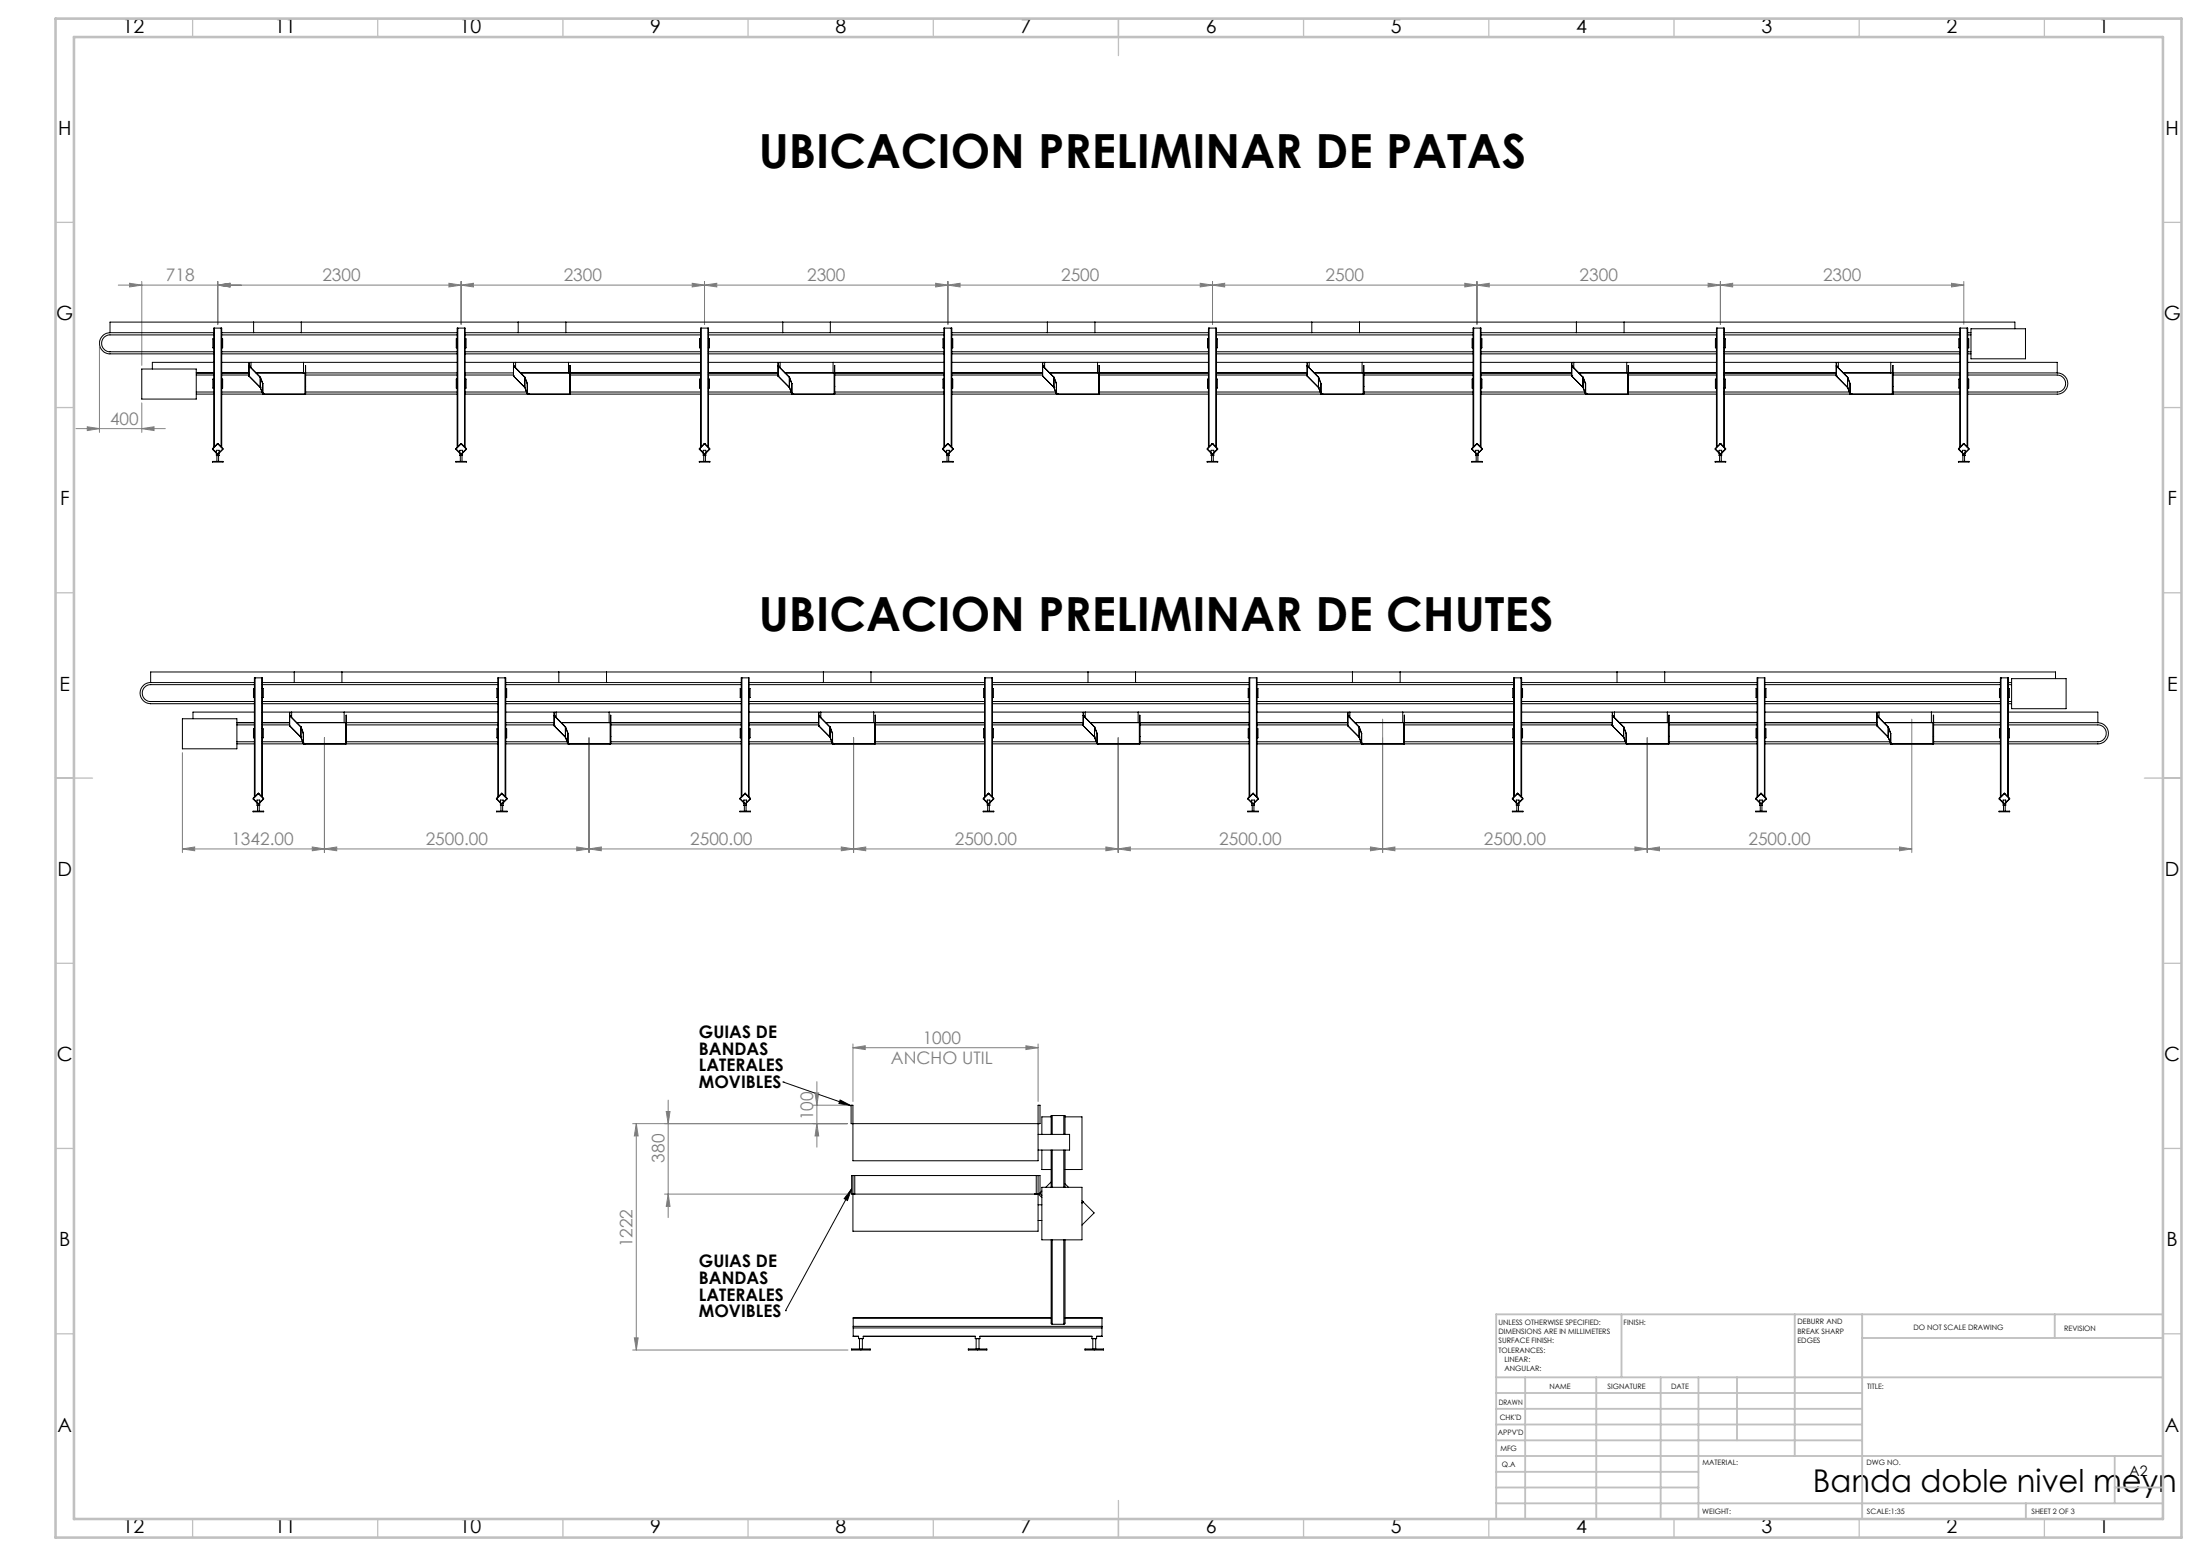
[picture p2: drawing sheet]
<svg xmlns="http://www.w3.org/2000/svg" width="594mm" height="420mm" viewBox="0 0 594 420" stroke-linecap="round" stroke-linejoin="round" font-family="sans-serif">
<path d="M211.4 292h.1M211.4 292l18.4 6.5M226.8 296.9l3 1.6-3.3-.6zM229.9 320.9l-17.8 32.9M229.9 320.9l-1.1 3.1-.9-.4zM212.1 353.8h.1" fill="none" stroke="#000" stroke-width=".27"/>
<g fill="none" stroke="#808080" stroke-width=".27">
<path d="M31.9 77h498.3M35 76.5l3.3 .5-3.3 .5zM38.3 76v22.6M58.8 77l3.3-.5v1zM58.8 76v11.5M121.2 76.5l3.3 .5-3.3 .5zM124.5 77l3.3-.5v1zM124.5 76v11.5M186.9 76.5l3.3 .5-3.3 .5zM190.2 77l3.3-.5v1zM190.2 76v11.5M252.6 76.5l3.3 .5-3.3 .5z"/>
<path d="M255.9 77l3.3-.5v1zM255.9 76v11.5M324.1 76.5l3.3 .5-3.3 .5zM327.4 77l3.3-.5v1zM327.4 76v11.5M395.5 76.5l3.3 .5-3.3 .5zM398.8 77l3.3-.5v1zM398.8 76v11.5M461.2 76.5l3.3 .5-3.3 .5zM464.5 77l3.3-.5v1zM464.5 76v11.5M526.9 76.5l3.3 .5-3.3 .5z"/>
<path d="M530.2 76v11.5M26.8 93.7v23M20.5 115.7h24.1M23.6 115.2l3.2 .5-3.2 .5zM38.3 115.7l3.3-.5v1zM38.3 108.7v8M87.6 199.1v31M159 199.1v31M230.5 199.1v31M301.9 199.1v31M373.3 194.1v36M444.7 199.1v31"/>
<path d="M516.2 194.1v36M49.2 203.1v27M49.2 229.1l3.4-.5v1zM49.2 229.1h467M84.3 228.6l3.3 .5-3.3 .5zM87.6 229.1l3.3-.5v1zM155.7 228.6l3.3 .5-3.3 .5zM159 229.1l3.3-.5v1zM227.2 228.6l3.3 .5-3.3 .5zM230.5 229.1l3.3-.5v1zM298.6 228.6l3.3 .5-3.3 .5zM301.9 229.1l3.3-.5v1z"/>
<path d="M370 228.6l3.3 .5-3.3 .5zM373.3 229.1l3.3-.5v1zM441.4 228.6l3.3 .5-3.3 .5zM444.7 229.1l3.4-.5v1zM512.9 228.6l3.3 .5-3.3 .5zM180.4 297v31.7M219.6 298.3h9.2M220.1 295h1l-.5 3.3zM220.6 292v17.7M230.3 282.8l3.3-.5v1zM230.3 281.8v15.5M230.3 282.8h50"/>
<path d="M277 282.3l3.3 .5-3.3 .5zM280.3 281.8v15.5M171.8 303.3v61.1M171.8 303.3l.5 3.3h-1zM179.9 300h1l-.5 3.3zM220.6 303.3l.5 3.3h-1zM228.8 303.3h-58M179.4 322.3h49.9M180.4 322.3l.5 3.3h-1zM170.8 364.4h58.2M171.3 361.1h1l-.5 3.3z"/>
</g>
<g fill="none" stroke="#c0c0c0" stroke-width=".35">
<path d="M52 5v5M102 5v5M152 5v5M202 5v5M252 5v5M302 5v10M352 5v5M402 5v5M452 5v5M502 5v5M552 5v5M15 60h5"/>
<path d="M584 60h5M15 110h5M584 110h5M15 160h5M584 160h5M15 210h10M579 210h10M15 260h5M584 260h5M15 310h5M584 310h5M15 360h5"/>
<path d="M584 360h5M52 410v5M102 410v5M152 410v5M202 410v5M252 410v5M302 405v10M352 410v5M402 410v5M452 410v5M502 410v5M552 410v5"/>
</g>
<g fill="none" stroke="#c0c0c0" stroke-width=".5">
<path d="M437.8 354.8v17M484.6 354.8v38.2M502.8 354.8v55.2M554.8 354.8v6.4M584 354.8h-180v55.2M404 371.8h180M404 376h98.8M411.8 371.8v38.2M431 371.8v38.2M448.4 371.8v38.2M458.6 371.8v38.2M469 371.8v17"/>
<path d="M502.8 361.2h81.2M404 388.8h98.8M404 384.5h98.8M404 380.3h98.8M404 397.3h54.6M404 393h180M571 393v12.8M404 405.8h180M404 401.5h54.6M547 405.8v4.2M571 401.5h13"/>
</g>
<path d="M15 5h574v410h-574zM20 10h564v400h-564z" fill="none" stroke="#c0c0c0" stroke-width=".7"/>
<path d="M226.8 296.9l3 1.6-3.3-.6zM229.9 320.9l-1.1 3.1-.9-.4z" fill="#000"/>
<g fill="#808080">
<path d="M441.4 228.6l3.3 .5-3.3 .5zM373.3 229.1l3.3-.5v1zM512.9 228.6l3.3 .5-3.3 .5zM444.7 229.1l3.4-.5v1z"/>
<path d="M35 76.5l3.3 .5-3.3 .5zM58.8 77l3.3-.5v1zM23.6 115.2l3.2 .5-3.2 .5zM38.3 115.7l3.3-.5v1zM58.8 77l3.3-.5v1zM121.2 76.5l3.3 .5-3.3 .5zM124.5 77l3.3-.5v1zM186.9 76.5l3.3 .5-3.3 .5zM190.2 77l3.3-.5v1zM252.6 76.5l3.3 .5-3.3 .5zM255.9 77l3.3-.5v1zM324.1 76.5l3.3 .5-3.3 .5zM327.4 77l3.3-.5v1zM395.5 76.5l3.3 .5-3.3 .5zM398.8 77l3.3-.5v1zM461.2 76.5l3.3 .5-3.3 .5zM464.5 77l3.3-.5v1zM526.9 76.5l3.3 .5-3.3 .5zM49.2 229.1l3.4-.5v1zM84.3 228.6l3.3 .5-3.3 .5zM87.6 229.1l3.3-.5v1zM155.7 228.6l3.3 .5-3.3 .5zM159 229.1l3.3-.5v1zM227.2 228.6l3.3 .5-3.3 .5zM230.5 229.1l3.3-.5v1zM298.6 228.6l3.3 .5-3.3 .5zM301.9 229.1l3.3-.5v1zM370 228.6l3.3 .5-3.3 .5z"/>
<path d="M230.3 282.8l3.3-.5v1zM277 282.3l3.3 .5-3.3 .5z"/>
<path d="M180.4 322.3l.5 3.3h-1zM179.9 300h1l-.5 3.3z"/>
<path d="M171.8 303.3l.5 3.3h-1zM171.3 361.1h1l-.5 3.3zM220.1 295h1l-.5 3.3zM220.6 303.3l.5 3.3h-1z"/>
</g>
<g fill="none" stroke="#000" stroke-width=".27">
<path d="M29.7 89.8a2.86 2.86 0 0 0-2.8 2.9 2.86 2.86 0 0 0 2.8 2.8h28M29.7 89.8h28M38.3 99.6h14.7v8.1h-14.7zM57.7 90.4h-28a2.28 2.28 0 0 0-2.3 2.3 2.28 2.28 0 0 0 2.3 2.3h28M57.7 97.8h-16.6v1.8M57.7 91.5h-.2v2.4h.2M57.9 88.6h-.2v32.1M57.9 88.6h1.8M57.9 88.6v32M59.7 88.6h.2v32.1M59.7 88.6v32M59.9 97.8h63.5"/>
<path d="M59.9 89.8h63.5M59.9 90.4h63.5M59.9 95h63.5M59.9 95.5h63.5M59.9 91.5h.2v2.4h-.2M67.2 98.8h.1M67.3 98.8h.1M67.3 98.8l3 3.1M67.3 98.8l-.1-1v3.7M67.3 98.8l3 3M67.8 97.8v1.5M68.5 86.9v2.9"/>
<path d="M81.4 86.9v2.9M82 97.8v2.9M82.5 98.7v7.6M82.5 98.7h.1M123.4 91.5h-.2v2.4h.2M123.6 88.6h-.2v32.1M123.6 88.6h1.8M123.6 88.6v32M125.4 88.6h.2v32.1M125.4 88.6v32M125.6 97.8h63.6M125.6 89.8h63.6"/>
<path d="M125.6 90.4h63.6M125.6 95h63.6M125.6 95.5h63.6M125.6 91.5h.2v2.4h-.2M138.6 97.8h.1M138.6 97.8v3.7M138.7 98.8h.1M139.2 97.8v1.5M139.9 86.9v2.9M152.8 86.9v2.9M153.5 97.8v2.8M189.2 91.5h-.3v2.4h.3"/>
<path d="M189.3 88.6h-.1v32.1M189.3 88.6h1.8M189.3 88.6v32M191.1 88.6h.2v32.1M191.1 88.6v32M191.3 97.8h63.5M191.3 89.8h63.5M191.3 90.4h63.5M191.3 95h63.5M191.3 95.5h63.5M191.3 91.5h.3v2.4h-.3M210.1 98.8h.1"/>
<path d="M210.1 98.8v-1v3.7M210.1 98.8l3 3.1M210.1 98.8l3.1 3M210.6 97.8v1.5M211.3 86.9v2.9M224.2 86.9v2.9M224.9 97.8v2.8M254.8 91.5h-.2v2.4h.2M255 88.6h-.2v32.1M255 88.6h1.8M255 88.6v32M256.8 88.6h.2v32.1"/>
<path d="M256.8 88.6v32M257 97.8h69.3M257 89.8h69.3M257 90.4h69.3M257 95h69.3M257 95.5h69.3M257 91.5h.2v2.4h-.2M281.5 98.8h.1M281.6 98.8h.1M281.6 98.8l3 3.1M281.6 98.8l3 3M282 97.8v1.5"/>
<path d="M282.8 86.9v2.9M295.6 86.9v2.9M296.3 97.8v2.8M326.3 91.5h-.3v2.4h.3M326.5 88.6h-.2v32.1M326.5 88.6h1.8M326.5 88.6v32M328.3 88.6h.1v32.1M328.3 88.6v32M328.4 97.8h69.3M328.4 89.8h69.3M328.4 90.4h69.3"/>
<path d="M328.4 95h69.3M328.4 95.5h69.3M328.4 91.5h.3v2.4h-.3M352.9 98.8h.1M353 98.8h.1M353 98.8l3 3.1M353.5 97.8v1.5M354.2 86.9v2.9M367.1 86.9v2.9M367.8 97.8v2.8M368.2 98.7h.1M368.2 98.7v7.6"/>
<path d="M397.7 91.5h-.2v2.4h.2M397.9 88.6h-.2v32.1M397.9 88.6h1.8M397.9 88.6v32M399.7 88.6h.2v32.1M399.7 88.6v32M399.9 97.8h63.5M399.9 89.8h63.5M399.9 90.4h63.5M399.9 95h63.5M399.9 95.5h63.5M399.9 91.5h.2v2.4h-.2"/>
<path d="M424.4 97.8h.1M424.4 97.8v3.7M424.4 98.8h.1M424.9 97.8v1.5M425.6 86.9v2.9M438.5 86.9v2.9M439.2 97.8v2.8M463.4 91.5h-.2v2.4h.2M463.6 88.6h-.2v32.1M463.6 88.6v32M463.6 88.6h1.8M465.4 88.6h.2v32.1"/>
<path d="M465.4 88.6v32M465.6 97.8h63.5M465.6 89.8h63.5M465.6 90.4h63.5M465.6 95h63.5M465.6 95.5h63.5M465.6 91.5h.2v2.4h-.2M495.8 98.8h.1M495.8 98.8v-1v3.7M495.8 98.8l3 3.1M495.8 98.8l3.1 3M496.4 97.8v1.5"/>
<path d="M510.5 97.8v2.9M529.1 91.5h-.2v2.4h.2M529.3 88.6h-.2v32.1M529.3 88.6h1.8M529.3 88.6v32M531.1 88.6h.2v32.1M531.1 88.6v32M531.3 97.8h24.1v2.9M531.3 89.8h.9M531.3 90.4h.9M531.3 95h.9M531.3 95.5h.9"/>
<path d="M531.3 91.5h.3v2.4h-.3M532.2 88.7h14.7v8.2h-14.7zM544 88.7v-1.8h-514.3v2.9M53 100.7h4.7M53 106.4h4.7M53 101.2h4.7M53 105.8h4.7M57.7 102.3h-.2v2.5h.2M58.7 119.8h.2M58.7 119.9l1.4 1.3-1.3 1.3-1.3-1.3zM59.9 100.7h7.3M59.9 101.2h7.3"/>
<path d="M59.9 105.8h10.8M59.9 102.3h.2v2.5h-.2M67.2 101.4h.1M67.2 101.5l3.1 3M69.1 100.6l54.3 .1M70.3 104.5h.1M70.3 104.5v.1M70.3 104.6l.6 1.7M70.3 101.9l.6 1.7M70.3 104.5l.6 1.8M70.3 101.9v2.6M70.3 101.9h.1"/>
<path d="M70.3 101.8v.1M70.3 101.9l.7 1.7M70.9 106.3l.1 .1M70.9 103.6v2.7M70.9 103.6h.1M71 106.2l.2 .1M71 103.6v2.6M71 106.2l-.1 .1M71 105.9l.2 .4M71.2 106.3h.1M71.2 106.3l-.2 .1h11.3M82.3 100.7v5.7"/>
<path d="M82.5 106.3l-22.6 .1M82.5 106.4h40.9M82.5 104.4h.1M82.5 106.3h.1M82.5 106.3l-.2 .1M82.5 101.2h40.9M82.5 105.8h40.9M123.4 102.3h-.2v2.5h.2M124.4 119.8h.2M124.5 119.9l1.3 1.3-1.3 1.3-1.3-1.3zM125.6 100.7h13M125.6 101.2h13"/>
<path d="M125.6 105.8h16.6M125.6 102.3h.2v2.5h-.2M138.6 101.5l3.1 3M138.6 101.5h.1M138.6 101.4h.1M138.6 101.4v.1M140.5 100.6h13.3M141.7 104.5h.1M141.7 101.9v2.6M141.7 104.5v.1M141.7 104.5l.6 1.8M141.7 101.9h.1"/>
<path d="M141.7 101.9l.6 1.7M141.7 101.9l.7 1.7M141.7 101.8v.1M141.7 101.8l-3.1-3 3.1 3.1M142.3 106.3l.2 .1M142.3 103.6h.1M142.3 103.6v2.7M142.4 106.2l.2 .1M142.4 103.6v2.6M142.4 106.2l-.1 .1M142.4 105.9l.2 .4M142.5 106.4h11.3"/>
<path d="M142.6 106.3h.1M142.6 106.3l-.1 .1M153.8 100.6v.1M153.8 100.7v5.7M153.9 100.6l-.1 .1M153.9 106.3l-28.3 .1M153.9 106.4h35.3M153.9 104.4h.1M153.9 106.3h.1M153.9 106.3v-7.6l.1 7.6M154 106.3l-.2 .1M154 100.7h35.2"/>
<path d="M154 101.2h35.2M154 105.8h35.2M189.2 102.3h-.3v2.5h.3M190.1 119.8h.3M191.3 100.7h18.8M191.3 101.2h18.8M191.3 105.8h22.3M191.3 102.3h.3v2.5h-.3M210.1 101.5l3 3M210.1 101.5h.1M210.1 101.4h.1M210.1 101.4v.1"/>
<path d="M211.9 100.6h13.3M213.1 104.5h.1M213.1 101.9v2.6M213.1 104.5v.1M213.1 104.5l.7 1.8M213.1 101.9h.1M213.1 101.9l.7 1.7M213.2 101.8l-.1 2.7M213.2 101.8l-.1 .1M213.8 106.3l.1 .1M213.8 106.2l.2 .1M213.8 103.6v2.7"/>
<path d="M213.8 103.6v2.6M213.8 106.2v.1M213.8 105.9l.2 .4M213.9 106.4h11.3M214 106.3h.1M214 106.3l-.1 .1M225.2 100.6v.1M225.2 100.7v5.7M225.3 100.6l-.1 .1M225.3 106.3l-34 .1M225.3 106.4h29.5M225.3 104.4h.1"/>
<path d="M225.3 106.3h.1M225.3 106.3v-7.6l.1 7.6M225.4 106.3l-.2 .1M225.4 100.7h29.4M225.4 101.2h29.4M225.4 105.8h29.4M254.8 102.3h-.2v2.5h.2M255.8 119.8h.2M257 100.7h24.5M257 101.2h24.5M257 105.8h28M257 102.3h.2v2.5h-.2"/>
<path d="M281.5 101.4v.1M281.5 101.4h.1M281.5 101.4l.1-3.6-.1 3.7M281.5 101.5l3.1 3M283.4 100.6h13.3M284.6 104.5h.1M284.6 104.5v.1M284.6 104.5l.6 1.8M284.6 101.9l.7 1.7M284.6 101.9l.6 1.7M284.6 101.8v2.7M284.6 101.8v.1"/>
<path d="M285.2 106.3l.1 .1M285.2 103.6h.1M285.2 103.6v2.7M285.3 106.2l.1 .1M285.3 103.6v2.6M285.3 106.2l-.1 .1M285.3 105.9l.1 .4M285.3 106.4h11.4M285.4 106.3h.1M285.5 106.3l-.2 .1M296.7 100.6v.1M296.7 100.7v5.7"/>
<path d="M296.8 106.3l-39.8 .1M296.8 100.6l-.1 .1M296.8 106.4h29.5M296.8 104.4h.1M296.8 106.3h.1M296.8 106.3v-7.6v7.6M296.8 106.3l-.1 .1M296.8 100.7h29.5M296.8 101.2h29.5M296.8 105.8h29.5M326.3 102.3h-.3v2.5h.3M327.2 119.8h.3"/>
<path d="M327.3 119.9l1.4 1.3-1.3 1.3-1.4-1.3zM328.4 100.7h24.5M328.4 101.2h24.5M328.4 105.8h28M328.4 102.3h.3v2.5h-.3M352.9 101.4l.1 .1M352.9 101.4h.1M352.9 101.4l.1-3.6v3.7M353 101.5l3 3M354.8 100.6h13.3M356 104.5h.1M356 104.5v.1"/>
<path d="M356 104.6l.7 1.7M356 101.9l.7 1.7M356 101.9l.6 1.7M356 104.5l.6 1.8M356 101.8v2.7M356 101.8v.1M356.6 106.3l.2 .1M356.6 103.6h.1M356.6 103.6v2.7M356.7 106.2l.2 .1M356.7 103.6v2.6M356.7 106.2l-.1 .1"/>
<path d="M356.7 105.9l.2 .4M356.7 106.4h11.4M356.9 106.3h.1M356.9 106.3l-.2 .1M368.1 100.6v.1M368.1 100.7v5.7M368.2 100.6l-.1 .1M368.2 106.3l-39.8 .1M368.2 106.4h29.5M368.2 104.4h.1M368.2 106.3h.1M368.2 106.3l-.1 .1"/>
<path d="M368.2 100.7h29.5M368.2 101.2h29.5M368.2 105.8h29.5M397.7 102.3h-.2v2.5h.2M398.7 119.8h.2M398.7 119.9l1.4 1.3-1.3 1.3-1.3-1.3zM399.9 100.7h24.5M399.9 101.2h24.5M399.9 105.8h28M399.9 102.3h.2v2.5h-.2M424.4 101.5l3 3M424.4 101.4h.1"/>
<path d="M424.4 101.4v.1M426.3 100.6h13.2M427.4 101.9v2.6M427.4 104.5h.1M427.4 104.5v.1M427.4 104.5l.7 1.8M427.4 101.9h.1M427.4 101.9l.7 1.7M427.5 101.9l.6 1.7M427.5 101.8v.1M427.5 101.8l-3.1-3 3 3.1M428.1 106.3l.1 .1"/>
<path d="M428.1 103.6h.1M428.1 103.6v2.7M428.1 106.2l.2 .1M428.1 103.6v2.6M428.1 106.2v.1M428.1 105.9l.2 .4M428.2 106.4h11.3M428.3 106.3h.1M428.3 106.3l-.1 .1M439.5 100.6v.1M439.5 100.7v5.7M439.6 106.3l-39.7 .1"/>
<path d="M439.6 100.6l-.1 .1M439.6 106.4h23.8M439.6 104.4h.1M439.6 106.3h.1M439.6 106.3v-7.6l.1 7.6M439.7 106.3l-.2 .1M439.7 100.7h23.7M439.7 101.2h23.7M439.7 105.8h23.7M463.4 102.3h-.2v2.5h.2M464.4 119.8h.2M464.5 119.9l1.3 1.3-1.3 1.3-1.3-1.3z"/>
<path d="M465.6 100.7h30.2M465.6 101.2h30.2M465.6 105.8h33.7M465.6 102.3h.2v2.5h-.2M495.8 101.5h.1M495.8 101.5l3 3M495.8 101.4h.1M495.8 101.4v.1M497.7 100.6l13.3 .1M498.8 104.5h.1M498.8 101.9v2.6M498.9 104.5v.1"/>
<path d="M498.9 104.5l.6 1.8M498.9 101.9h.1M498.9 101.9l.6 1.7M498.9 101.8v2.7M498.9 101.8l-.1 .1M499.5 106.3l.1 .1M499.5 103.6h.1M499.5 106.2l.2 .1M499.5 103.6v2.7M499.5 106.2v.1M499.5 105.9l.2 .4M499.6 106.4h11.3"/>
<path d="M499.7 106.3h.1M499.7 106.3l-.1 .1M510.9 100.7v5.7M511 106.3l-45.4 .1M511 106.4h18.1M511 104.4h.1M511 106.3h.1M511 106.3v-7.6l.1 7.6M511.1 106.3l-.2 .1M511.1 100.7h18M511.1 101.2h18M511.1 105.8h18"/>
<path d="M529.1 102.3h-.2v2.5h.2M530.1 119.8l.1-.1 1.5 1.5-1.4 1.4-1.5-1.3zM530.1 119.8h.2M531.3 101.2h24.1a2.29 2.29 0 0 1 2.3 2.3 2.29 2.29 0 0 1-2.3 2.3h-24.1M531.3 100.7h24.1M531.3 102.3h.3v2.5h-.3M555.4 100.7a2.86 2.86 0 0 1 2.9 2.8 2.86 2.86 0 0 1-2.9 2.9h-24.1M57.4 124.5h2.8v.2h-2.8zM57.4 121.1l1.4-1.4 1.4 1.6-1.4 1.3zM58.4 122.2v-.7h.8v.7M58.4 122.3v.7h.8v-.7M58.6 123v1.5"/>
<path d="M59 123v1.5M123.1 124.5h2.8v.2h-2.8zM123.1 121.1l1.4-1.4 1.4 1.6-1.4 1.3-1.5-1.4zM124.1 122.2v-.7h.8v.7M124.1 122.3v.7h.8v-.7M124.3 123v1.5M124.7 123v1.5M188.8 124.5h2.9v.2h-2.9zM188.8 121.1l1.4-1.4 1.5 1.6-1.5 1.3-1.4-1.3zM188.9 121.2l1.4-1.3 1.3 1.3-1.4 1.3zM189.9 122.2v-.7h.7v.7M189.9 122.3v.7h.7v-.7"/>
<path d="M190 123v1.5M190.5 123v1.5M254.5 124.5h2.9v.2h-2.9zM254.5 121.1l1.4-1.4 1.5 1.5-1.5 1.4-1.4-1.3zM254.6 121.2l1.4-1.3 1.3 1.3-1.4 1.3zM255.6 122.3v.7h.7v-.7M255.6 122.2v-.7h.7v.7M255.7 123v1.5M256.2 123v1.5M325.9 124.5h2.9v.2h-2.9zM326 121.1l1.4-1.4 1.4 1.5-1.5 1.4-1.4-1.3zM327 122.2v-.7h.7v.7"/>
<path d="M327 122.3v.7h.7v-.7M327.1 123v1.5M327.6 123v1.5M397.4 124.5h2.8v.2h-2.8zM397.4 121.1l1.4-1.4 1.4 1.6-1.5 1.3zM398.4 122.2v-.7h.8v.7M398.4 122.3v.7h.8v-.7M398.6 123v1.5M399 123v1.5M463.1 124.5h2.8v.2h-2.8zM463.1 121.1l1.4-1.4 1.4 1.6-1.4 1.3-1.4-1.4zM464.1 122.2v-.7h.8v.7"/>
<path d="M464.1 122.3v.7h.8v-.7M464.3 123v1.5M464.7 123v1.5M528.8 124.5h2.8v.2h-2.8zM528.9 121.2l1.4-1.3 1.3 1.3-1.4 1.3zM529.9 122.3v.7h.7v-.7M529.9 122.2v-.7h.7v.7M530 123v1.5M530.4 123v1.5M40.7 184.2a2.86 2.86 0 0 0-2.9 2.9 2.86 2.86 0 0 0 2.9 2.9h28M40.7 184.2h28M49.2 194h14.8v8.1h-14.8z"/>
<path d="M64 195.1h4.7M64 195.7h4.7M68.7 184.8h-28a2.28 2.28 0 0 0-2.3 2.3 2.28 2.28 0 0 0 2.3 2.3h28M68.7 185.9h-.3v2.4h.3M68.7 196.7h-.3v2.5h.3M68.7 192.2h-16.6v1.8M68.9 183h-.2v32.1M68.9 183h1.8M68.9 183v32M70.7 183h.1v32.1M70.7 183v32M70.8 192.2h63.6"/>
<path d="M70.8 195.1h7.4M70.8 184.2h63.6M70.8 184.8h63.6M70.8 189.4h63.6M70.8 190h63.6M70.8 195.7h7.4M70.8 196.7h.3v2.5h-.3M70.8 185.9h.3v2.4h-.3M78.2 195.8v.1M78.2 195.8v-3.5v3.6M78.2 195.8h.1M78.2 193.2h.1"/>
<path d="M78.2 195.9v.1M78.2 195.9l3 3.1M78.2 193.2l3 3.1M78.2 193.2l3.1 3M78.7 192.2v1.5M79.4 181.4v2.8M80.1 195h12.5M80.1 195.1h54.3M81.2 198.9h.1M81.2 199l.7 1.7M81.2 196.3l.7 1.7M81.2 196.3l.8 1.7"/>
<path d="M81.3 196.2l-.1 2.8M81.3 196.2l-.1 .1M81.9 198v2.7M82 198v2.6M82 198h-.1M92.3 181.4v2.8M92.9 192.2v2.9M93.3 195.1v5.7M93.5 198.8h.1M93.5 195.7h40.9M134.4 196.7h-.2v2.5h.2M134.4 185.9h-.2v2.4h.2"/>
<path d="M134.6 183h-.2v32.1M134.6 183h1.8M134.6 183v32M136.4 183h.2v32.1M136.4 183v32M136.6 192.2h63.5M136.6 195.1h13M136.6 184.2h63.5M136.6 184.8h63.5M136.6 189.4h63.5M136.6 190h63.5M136.6 195.7h13"/>
<path d="M136.6 196.7h.2v2.5h-.2M136.6 185.9h.2v2.4h-.2M149.6 195.9v.1M149.6 195.8h.1M149.6 195.8v.1M149.6 195.9l3.1 3.1M149.6 193.2h.1M149.6 193.2l3 3.1M149.6 193.2l3.1 3M149.6 193.2v-.9v3.6M150.2 192.2v1.5M150.9 181.4v2.8"/>
<path d="M151.5 195l13.2 .1M151.6 195.1h13.1M152.6 198.9h.1M152.6 196.3v2.6M152.6 198.9l.1 .1M152.7 199l.6 1.7M152.7 196.3h.1M152.7 196.3l.6 1.7M152.7 196.2v2.8M152.7 196.3l.7 1.7M152.7 196.2l-.1 .1M153.3 198v2.7"/>
<path d="M153.4 198h-.1M153.4 198v2.6M163.8 181.4v2.8M164.5 192.2v2.8M164.7 195.1v5.7M164.9 195l-.2 .1M164.9 198.8h.1M164.9 195.1h35.2M164.9 195.7h35.2M200.1 196.7h-.3v2.5h.3M200.1 185.9h-.3v2.4h.3M200.3 183h-.2v32.1"/>
<path d="M200.3 183h1.8M200.3 183v32M202.1 183h.1v32.1M202.1 183v32M202.2 192.2h63.6M202.2 195.1h18.9M202.2 184.2h63.6M202.2 184.8h63.6M202.2 189.4h63.6M202.2 190h63.6M202.2 195.7h18.9M202.2 196.7h.3v2.5h-.3"/>
<path d="M202.2 185.9h.3v2.4h-.3M221.1 195.9l3 3.1M221.1 195.8h.1M221.1 195.8v.1M221.1 192.3h.1M221.1 193.2l3 3.1M221.1 195.9l3 3M221.1 192.3v3.6M221.1 193.2h.1M221.1 193.2l3 3M221.6 192.2v1.5M222.3 181.4v2.8"/>
<path d="M222.9 195l13.3 .1M223 195.1h13.2M224.1 198.9h.1M224.1 198.9v.1M224.1 199l.7 1.7M224.1 196.3l.7 1.7M224.1 196.2v2.8M224.1 196.2v.1M224.8 198v2.7M224.8 198h.1M235.2 181.4v2.8M235.9 192.2v2.8"/>
<path d="M236.2 195.1v5.7M236.3 195l-.1 .1M236.3 198.8h.1M236.4 195.1h29.4M236.4 195.7h29.4M265.8 196.7h-.2v2.5h.2M265.8 185.9h-.2v2.4h.2M266 183h-.2v32.1M266 183h1.8M266 183v32M267.8 183h.2v32.1M267.8 183v32"/>
<path d="M268 192.2h69.3M268 195.1h24.5M268 184.2h69.3M268 184.8h69.3M268 189.4h69.3M268 190h69.3M268 195.7h24.5M268 196.7h.2v2.5h-.2M268 185.9h.2v2.4h-.2M292.5 195.8v.1M292.5 195.8h.1M292.5 193.2h.1"/>
<path d="M292.5 195.9l3 3M292.5 193.2v-.9v3.6M292.5 193.2l3 3.1M293 192.2v1.5M293.8 181.4v2.8M294.4 195l13.2 .1M294.4 195.1h13.2M295.5 198.9h.1M295.5 199l.7 1.7M295.5 196.3h.1M295.5 196.3l.7 1.7M295.5 196.3v2.7"/>
<path d="M295.6 196.3l.6 1.7M296.2 198v2.7M296.2 198h.1M296.2 198v2.6M306.6 181.4v2.8M307.3 192.2v2.8M307.6 195.1v5.7M307.7 195l-.1 .1M307.7 198.8h.1M307.7 193.1h.1M307.7 193.1v7.6M307.8 195.1h29.5"/>
<path d="M307.8 195.7h29.5M337.3 196.7h-.3v2.5h.3M337.3 185.9h-.3v2.4h.3M337.4 183h-.1v32.1M337.4 183h1.8M337.4 183v32M339.2 183h.2v32.1M339.2 183v32M339.4 192.2h69.3M339.4 195.1h24.5M339.4 184.2h69.3M339.4 184.8h69.3"/>
<path d="M339.4 189.4h69.3M339.4 190h69.3M339.4 195.7h24.5M339.4 196.7h.3v2.5h-.3M339.4 185.9h.3v2.4h-.3M363.9 195.8v.1M363.9 195.8h.1M363.9 195.9l3.1 3.1M363.9 195.9l3.1 3M364 193.2h.1M364 193.2l3 3.1M364 193.2l-.1-.9v3.6"/>
<path d="M364 193.2l3 3M364.5 192.2v1.5M365.2 181.4v2.8M365.8 195l13.2 .1M365.8 195.1h13.2M367 198.9h.1M367 199l.6 1.7M367 196.3h.1M367 196.3l.6 1.7M367 196.3v2.7M367 196.2v.1M367 196.3l.7 1.7"/>
<path d="M367.6 198v2.7M367.7 198h-.1M367.7 198v2.6M378 181.4v2.8M378.7 192.2v2.8M379 195.1v5.7M379.2 195l-.2 .1M379.2 198.8h.1M379.2 195.1h29.5M379.2 195.7h29.5M408.7 196.7h-.3v2.5h.3M408.7 185.9h-.3v2.4h.3"/>
<path d="M408.9 183h-.2v32.1M408.9 183h1.8M408.9 183v32M410.7 183h.1v32.1M410.7 183v32M410.8 192.2h63.6M410.8 195.1h24.5M410.8 184.2h63.6M410.8 184.8h63.6M410.8 189.4h63.6M410.8 190h63.6M410.8 195.7h24.5"/>
<path d="M410.8 196.7h.3v2.5h-.3M410.8 185.9h.3v2.4h-.3M435.3 195.9l.1 .1M435.3 195.8h.1M435.3 195.8v.1M435.3 195.9l3.1 3.1M435.4 193.2h.1M435.4 193.2l3 3.1M435.4 193.2l-.1-.9v3.6M435.4 193.2l3 3M435.9 192.2v1.5M436.6 181.4v2.8"/>
<path d="M437.2 195l13.3 .1M437.3 195.1h13.2M438.4 198.9h.1M438.4 196.3v2.6M438.4 198.9v.1M438.4 199l.6 1.7M438.4 196.3h.1M438.4 196.3l.6 1.7M438.4 196.2v2.8M438.4 196.3l.7 1.7M438.4 196.2v.1M439 198v2.7"/>
<path d="M439.1 198h-.1M439.1 198v2.6M449.5 181.4v2.8M450.2 192.2v2.8M450.5 195.1v5.7M450.6 195l-.1 .1M450.6 198.8h.1M450.6 195.1h23.8M450.6 195.7h23.8M474.4 196.7h-.3v2.5h.3M474.4 185.9h-.3v2.4h.3M474.6 183h-.2v32.1"/>
<path d="M474.6 183v32M474.6 183h1.8M476.4 183h.1v32.1M476.4 183v32M476.5 192.2h63.6M476.5 195.1h30.3M476.5 184.2h63.6M476.5 184.8h63.6M476.5 189.4h63.6M476.5 190h63.6M476.5 195.7h30.3M476.5 196.7h.3v2.5h-.3"/>
<path d="M476.5 185.9h.3v2.4h-.3M506.8 195.9v.1M506.8 195.8h.1M506.8 195.8v.1M506.8 195.9l3 3.1M506.8 192.3h.1M506.8 193.2l3 3.1M506.8 192.3v3.6M506.8 193.2h.1M506.8 193.2l3 3M507.3 192.2v1.5M508.6 195h12.6"/>
<path d="M508.7 195.1h13.3M509.8 198.9h.1M509.8 198.9v.1M509.8 199l.7 1.7M509.8 196.3l.7 1.7M509.8 196.2v2.8M509.8 196.2v.1M510.5 198v2.7M510.5 198h.1M521.5 192.2v2.9M521.9 195.1v5.7M522 198.8h.1"/>
<path d="M522.1 195.1h18M522.1 195.7h18M540.1 196.7h-.2v2.5h.2M540.1 185.9h-.2v2.4h.2M540.3 183h-.2v32.1M540.3 183h1.8M540.3 183v32M542.1 183h.2v32.1M542.1 183v32M542.3 195.7h24.1a2.28 2.28 0 0 1 2.3 2.2 2.28 2.28 0 0 1-2.3 2.3h-24.1M542.3 192.2h24.1v2.9M542.3 195.1h24.1"/>
<path d="M542.3 184.2h.8M542.3 184.8h.8M542.3 189.4h.8M542.3 190h.8M542.3 196.7h.2v2.5h-.2M542.3 185.9h.2v2.4h-.2M543.1 183.2h14.7v8.1h-14.7zM555 183.2v-1.8h-514.3v2.8M566.4 195.1a2.86 2.86 0 0 1 2.9 2.8 2.86 2.86 0 0 1-2.9 2.9h-24.1M64 200.8h4.7M64 200.2h4.7M68.3 219h2.9v.1h-2.9z"/>
<path d="M68.3 215.5l1.5-1.4 1.4 1.4v.2l-1.5 1.3-1.4-1.3zM69.4 216.6v-.6h.7v.6M69.4 216.8v.6h.7v-.6M69.5 217.4v1.6M69.6 214.2h.3M69.7 214.3l1.4 1.3-1.3 1.3-1.4-1.3zM70 217.4v1.6M70.8 200.8h22.5M70.8 200.2h10.9M81.9 200.7l.1 .1M82 200.6l.1 .1M82 200.6l-.1 .1"/>
<path d="M82 200.3l.1 .4M82 200.8h.1M82.1 200.7h.1M82.1 200.7l-.1 .1M82.1 200.7v.1M93.5 200.7l-.2 .1M93.5 200.8h40.9M93.5 200.7v-7.6v7.6M93.5 200.7h.1M93.5 200.2h40.9M134.1 219h2.8v.1h-2.8zM134.1 215.5l1.4-1.4 1.4 1.6-1.5 1.3-1.3-1.3z"/>
<path d="M135.1 216.6v-.6h.8v.6M135.1 216.8v.6h.8v-.6M135.3 217.4v1.6M135.4 214.2h.2M135.4 214.3l1.4 1.3-1.3 1.3-1.3-1.3zM135.7 217.4v1.6M136.6 200.8h28.1M136.6 200.2h16.5M153.3 200.7l.1 .1M153.4 200.6l.1 .1M153.4 200.6l-.1 .1M153.4 200.3l.1 .4"/>
<path d="M153.4 200.8h.1M153.5 200.7v.1M153.6 200.7h.1M153.6 200.7l-.2 .1M164.9 200.7l-.2 .1M164.9 200.8h35.2M164.9 200.7h.1M164.9 200.7v-7.6v7.6M164.9 200.2h35.2M199.8 219h2.8v.1h-2.8zM199.8 215.5l1.4-1.4 1.4 1.6-1.4 1.3-1.5-1.3zM199.8 215.6l1.4-1.3 1.3 1.3-1.3 1.3z"/>
<path d="M200.8 216.6v-.6h.7v.6M200.8 216.8v.6h.7v-.6M201 217.4v1.6M201.1 214.2h.2M201.4 217.4v1.6M202.2 200.8h34M202.2 200.2h22.4M224.8 200.7l.1 .1M224.8 200.7h.2M224.8 200.3l.2 .4M224.9 200.8h.1M225 200.7v.1"/>
<path d="M225 200.7h.1M225 200.7l-.1 .1M236.3 200.7l-.1 .1M236.3 200.8h29.5M236.3 200.7h.1M236.3 200.7v-7.6l.1 7.6M236.4 200.7l-.2 .1M236.4 200.2h29.4M265.5 219h2.8v.1h-2.8zM265.5 215.5l1.4-1.4 1.5 1.5-1.5 1.4-1.4-1.3zM265.6 215.6l1.3-1.3 1.4 1.3-1.4 1.3zM266.6 216.8v.6h.7v-.6"/>
<path d="M266.6 216.6v-.6h.7v.6M266.7 217.4v1.6M266.8 214.2h.2M267.1 217.4v1.6M268 200.8h39.6M268 200.2h28M296.2 200.7l.1 .1M296.2 200.6l.2 .1M296.2 200.6v.1M296.2 200.3l.2 .4M296.3 200.8h.1M296.4 200.7h.1"/>
<path d="M296.4 200.7l-.1 .1M296.4 200.7v.1M307.7 200.8h29.6M307.7 200.7h.1M307.8 200.7l-.2 .1M307.8 200.2h29.5M336.9 219h2.9v.1h-2.9zM336.9 215.5l1.4-1.4 1.5 1.5-1.5 1.4-1.4-1.3zM337 215.6l1.3-1.3 1.4 1.3-1.4 1.3zM338 216.6v-.6h.7v.6M338 216.8v.6h.7v-.6M338.1 217.4v1.6"/>
<path d="M338.2 214.2h.3M338.6 217.4v1.6M339.4 200.8h39.6M339.4 200.2h28M367.6 200.7l.1 .1M367.7 200.6l.1 .1M367.7 200.6l-.1 .1M367.7 200.3l.1 .4M367.7 200.8h.1M367.8 200.7h.1M367.8 200.7v.1M367.8 200.7l-.1 .1"/>
<path d="M379.2 200.7l-.2 .1M379.2 200.8h29.5M379.2 200.7h.1M379.2 200.7v-7.6v7.6M379.2 200.2h29.5M408.3 219h2.9v.1h-2.9zM408.3 215.5l1.5-1.4 1.4 1.6-1.5 1.3-1.4-1.3zM409.4 216.6v-.6h.7v.6M409.4 216.8v.6h.7v-.6M409.5 217.4v1.6M409.6 214.2h.3M409.7 214.3l1.4 1.3-1.3 1.3-1.4-1.3z"/>
<path d="M410 217.4v1.6M410.8 200.8h39.7M410.8 200.2h28.1M439 200.7l.1 .1M439.1 200.6l.1 .1M439.1 200.6l-.1 .1M439.1 200.3l.1 .4M439.1 200.8h.1M439.2 200.7v.1M439.2 200.7h.1M439.3 200.7h.1M439.3 200.7l-.2 .1"/>
<path d="M450.6 200.7l-.1 .1M450.6 200.8h23.8M450.6 200.7h.1M450.6 200.7v-7.6v7.6M450.6 200.2h23.8M474.1 219h2.8v.1h-2.8zM474.1 215.5l1.4-1.4 1.4 1.6-1.5 1.3-1.3-1.3zM475.1 216.6v-.6h.7v.6M475.1 216.8v.6h.7v-.6M475.3 217.4v1.6M475.4 214.2h.2M475.4 214.3l1.4 1.3-1.3 1.3-1.4-1.3z"/>
<path d="M475.7 217.4v1.6M476.5 200.8h45.4M476.5 200.2h33.8M510.5 200.7l.1 .1M510.5 200.7h.2M510.5 200.3l.2 .4M510.6 200.8h.1M510.7 200.7v.1M510.7 200.7h.1M510.7 200.7l-.1 .1M522 200.7l-.1 .1M522 200.8h18.1"/>
<path d="M522 200.7h.1M522 200.7v-7.6l.1 7.6M522.1 200.7l-.2 .1M522.1 200.2h18M539.8 219h2.8v.1h-2.8zM539.9 215.6l1.3-1.3 1.3 1.3-1.3 1.3zM540.8 216.8v.6h.7v-.6M540.8 216.6v-.6h.7v.6M540.9 217.4v1.6M541.1 214.2l.1-.1 1.4 1.5-1.4 1.4-1.4-1.3zM541.1 214.2h.2M541.4 217.4v1.6"/>
<path d="M229.8 298.3v5h51v-5h-.5v15h-50v-15zM230.3 317.3v15h50v-10M230.8 317.3v5M279.8 317.3v5M280.3 317.3v5M280.3 306.2h8.5v4.2h-8.5M281.3 310.4v5.3h2.5M283.8 301.5h-2.5v4.7M283.8 310.4v10.1M283.8 319l-1.4 1.5M284.1 301.1h-.3v5.1M284.1 301.1v5.1"/>
<path d="M284.1 310.4v10.1M284.1 301.1h3.1M287.2 301.1h.3v5.1M287.2 301.1v5.1M287.2 310.4v10.1M287.5 301.5h4.6v14.2h-4.6M287.5 310.4v10.1M287.5 319.5l1 1M279.8 322.2l-.4 .1M280.3 322.3l.1 .1M280.3 322.2l.2 .1M280.3 329.4h1"/>
<path d="M280.3 325.2h1M280.4 322.4l.9 .8M280.5 322.3l-.1 .1M280.7 322.1l-.2 .2M280.7 322.1l.6 .6M280.8 322v-4.7h-50.9v5h50.4M281.3 320.5h10.8v14.2h-10.8zM281.3 321.5l-.6 .6M283.8 334.7v22.6l.3 .2M284.1 334.7v22.8M287.2 334.7v22.8M287.5 334.7v22.5l-.3 .3"/>
<path d="M292.1 324.1l3.3 3.3-3.3 3.3M292.4 324.4l-.3 .2M292.5 324.4l-.4 .3M230.4 358v.4M230.4 358h67.1M230.4 358.4h67.1M230.4 355.8v2.2M230.4 358.4v2.3M230.4 355.8h53.4M283.8 355.7l-53.4 .1M284.1 357.5h3.1M287.5 355.7l10 .1"/>
<path d="M287.5 355.8h10M297.5 358v.4M297.5 355.8v2.2M297.5 358.4v2.3M229.9 364.1h5.1v.3h-5.1zM230.4 360.7h1.4v.6h1.3v-.6h30.2v.6h1.3v-.6h30.2v.6h1.3v-.6h1.4M230.4 360.7h1.4M232.1 361.3v2.8M232.8 361.3v2.8M233 360.7h30.3M261.4 364.1h5.1v.3h-5.1zM263.6 361.3v2.8"/>
<path d="M264.3 361.3v2.8M264.5 360.7h30.4M292.9 364.1h5.1v.3h-5.1zM295.1 361.3v2.8M295.8 361.3v2.8M296.1 360.7h1.4"/>
</g>
<g font-size="12.7">
<text x="204.9" y="45.4">UBICACION PRELIMINAR DE PATAS</text>
<text x="204.9" y="170.4">UBICACION PRELIMINAR DE CHUTES</text>
</g>
<text font-size="8.5" x="489.5" y="402.7">Banda doble nivel meyn</text>
<g font-size="5.3">
<text x="33.1" y="8.9">12</text>
<text x="74.1" y="8.9">11</text>
<text x="124.1" y="8.9">10</text>
<text x="175.6" y="8.9">9</text>
<text x="225.6" y="8.9">8</text>
<text x="275.6" y="8.9">7</text>
<text x="325.6" y="8.9">6</text>
<text x="375.6" y="8.9">5</text>
<text x="425.6" y="8.9">4</text>
<text x="475.6" y="8.9">3</text>
<text x="525.6" y="8.9">2</text>
<text x="566.6" y="8.9">1</text>
<text x="15.7" y="36.4">H</text>
<text x="584.7" y="36.4">H</text>
<text x="15.2" y="86.4">G</text>
<text x="584.2" y="86.4">G</text>
<text x="16.2" y="136.4">F</text>
<text x="585.2" y="136.4">F</text>
<text x="16.1" y="186.4">E</text>
<text x="585.1" y="186.4">E</text>
<text x="15.5" y="236.4">D</text>
<text x="584.5" y="236.4">D</text>
<text x="15.4" y="286.4">C</text>
<text x="584.4" y="286.4">C</text>
<text x="16" y="336.4">B</text>
<text x="585" y="336.4">B</text>
<text x="15.5" y="386.4">A</text>
<text x="584.5" y="386.4">A</text>
<text x="33.1" y="413.9">12</text>
<text x="74.1" y="413.9">11</text>
<text x="124.1" y="413.9">10</text>
<text x="175.6" y="413.9">9</text>
<text x="225.6" y="413.9">8</text>
<text x="275.6" y="413.9">7</text>
<text x="325.6" y="413.9">6</text>
<text x="375.6" y="413.9">5</text>
<text x="425.6" y="413.9">4</text>
<text x="475.6" y="413.9">3</text>
<text x="525.6" y="413.9">2</text>
<text x="566.6" y="413.9">1</text>
</g>
<g font-size="4.7" fill="#808080">
<text x="44.8" y="75.9">718</text>
<text x="87" y="75.9">2300</text>
<text x="152.2" y="75.9">2300</text>
<text x="217.9" y="75.9">2300</text>
<text x="286.5" y="75.9">2500</text>
<text x="357.9" y="75.9">2500</text>
<text x="426.5" y="75.9">2300</text>
<text x="492.2" y="75.9">2300</text>
<text x="29.7" y="114.7">400</text>
<text x="62.5" y="228.1">1342.00</text>
<text x="114.9" y="228.1">2500.00</text>
<text x="186.4" y="228.1">2500.00</text>
<text x="257.8" y="228.1">2500.00</text>
<text x="329.2" y="228.1">2500.00</text>
<text x="400.6" y="228.1">2500.00</text>
<text x="472.1" y="228.1">2500.00</text>
<text x="249.1" y="281.7">1000</text>
<text x="240.6" y="287.3">ANCHO UTIL</text>
<text x="219.6" y="302.4" transform="rotate(-90 219.6 302.4)">100</text>
<text x="179.4" y="313.8" transform="rotate(-90 179.4 313.8)">380</text>
<text x="170.8" y="336.7" transform="rotate(-90 170.8 336.7)">1222</text>
</g>
<g font-size="4.7">
<text x="188.7" y="280.2">GUIAS DE</text>
<text x="188.7" y="284.7">BANDAS</text>
<text x="188.7" y="289.2">LATERALES</text>
<text x="188.7" y="293.7">MOVIBLES</text>
<text x="188.7" y="342">GUIAS DE</text>
<text x="188.7" y="346.5">BANDAS</text>
<text x="188.7" y="351.1">LATERALES</text>
<text x="188.7" y="355.6">MOVIBLES</text>
</g>
<text font-size="3.9" x="574.9" y="398.5">A2</text>
<g font-size="2">
<text x="404.6" y="357.6">UNLESS OTHERWISE SPECIFIED:</text>
<text x="438.4" y="357.6">FINISH:</text>
<text x="485.3" y="357.5">DEBURR AND</text>
<text x="485.3" y="360">BREAK SHARP</text>
<text x="516.6" y="359">DO NOT SCALE DRAWING</text>
<text x="557.3" y="359.2">REVISION</text>
<text x="404.6" y="360.1">DIMENSIONS ARE IN MILLIMETERS</text>
<text x="404.6" y="362.6">SURFACE FINISH:</text>
<text x="404.6" y="365.1">TOLERANCES:</text>
<text x="485.3" y="362.5">EDGES</text>
<text x="406.2" y="367.6">LINEAR:</text>
<text x="406.2" y="370.1">ANGULAR:</text>
<text x="418.3" y="375">NAME</text>
<text x="434" y="374.9">SIGNATURE</text>
<text x="451.2" y="374.9">DATE</text>
<text x="504.1" y="374.9">TITLE:</text>
<text x="404.6" y="379.1">DRAWN</text>
<text x="404.9" y="383.3">CHK'D</text>
<text x="404.4" y="387.4">APPV'D</text>
<text x="405.1" y="391.8">MFG</text>
<text x="405.5" y="396">Q.A</text>
<text x="459.6" y="395.5">MATERIAL:</text>
<text x="504" y="395.5">DWG NO.</text>
<text x="459.6" y="408.5">WEIGHT:</text>
<text x="504.1" y="408.6">SCALE:1:35</text>
<text x="548.5" y="408.6">SHEET 2 OF 3</text>
</g>
</svg>
